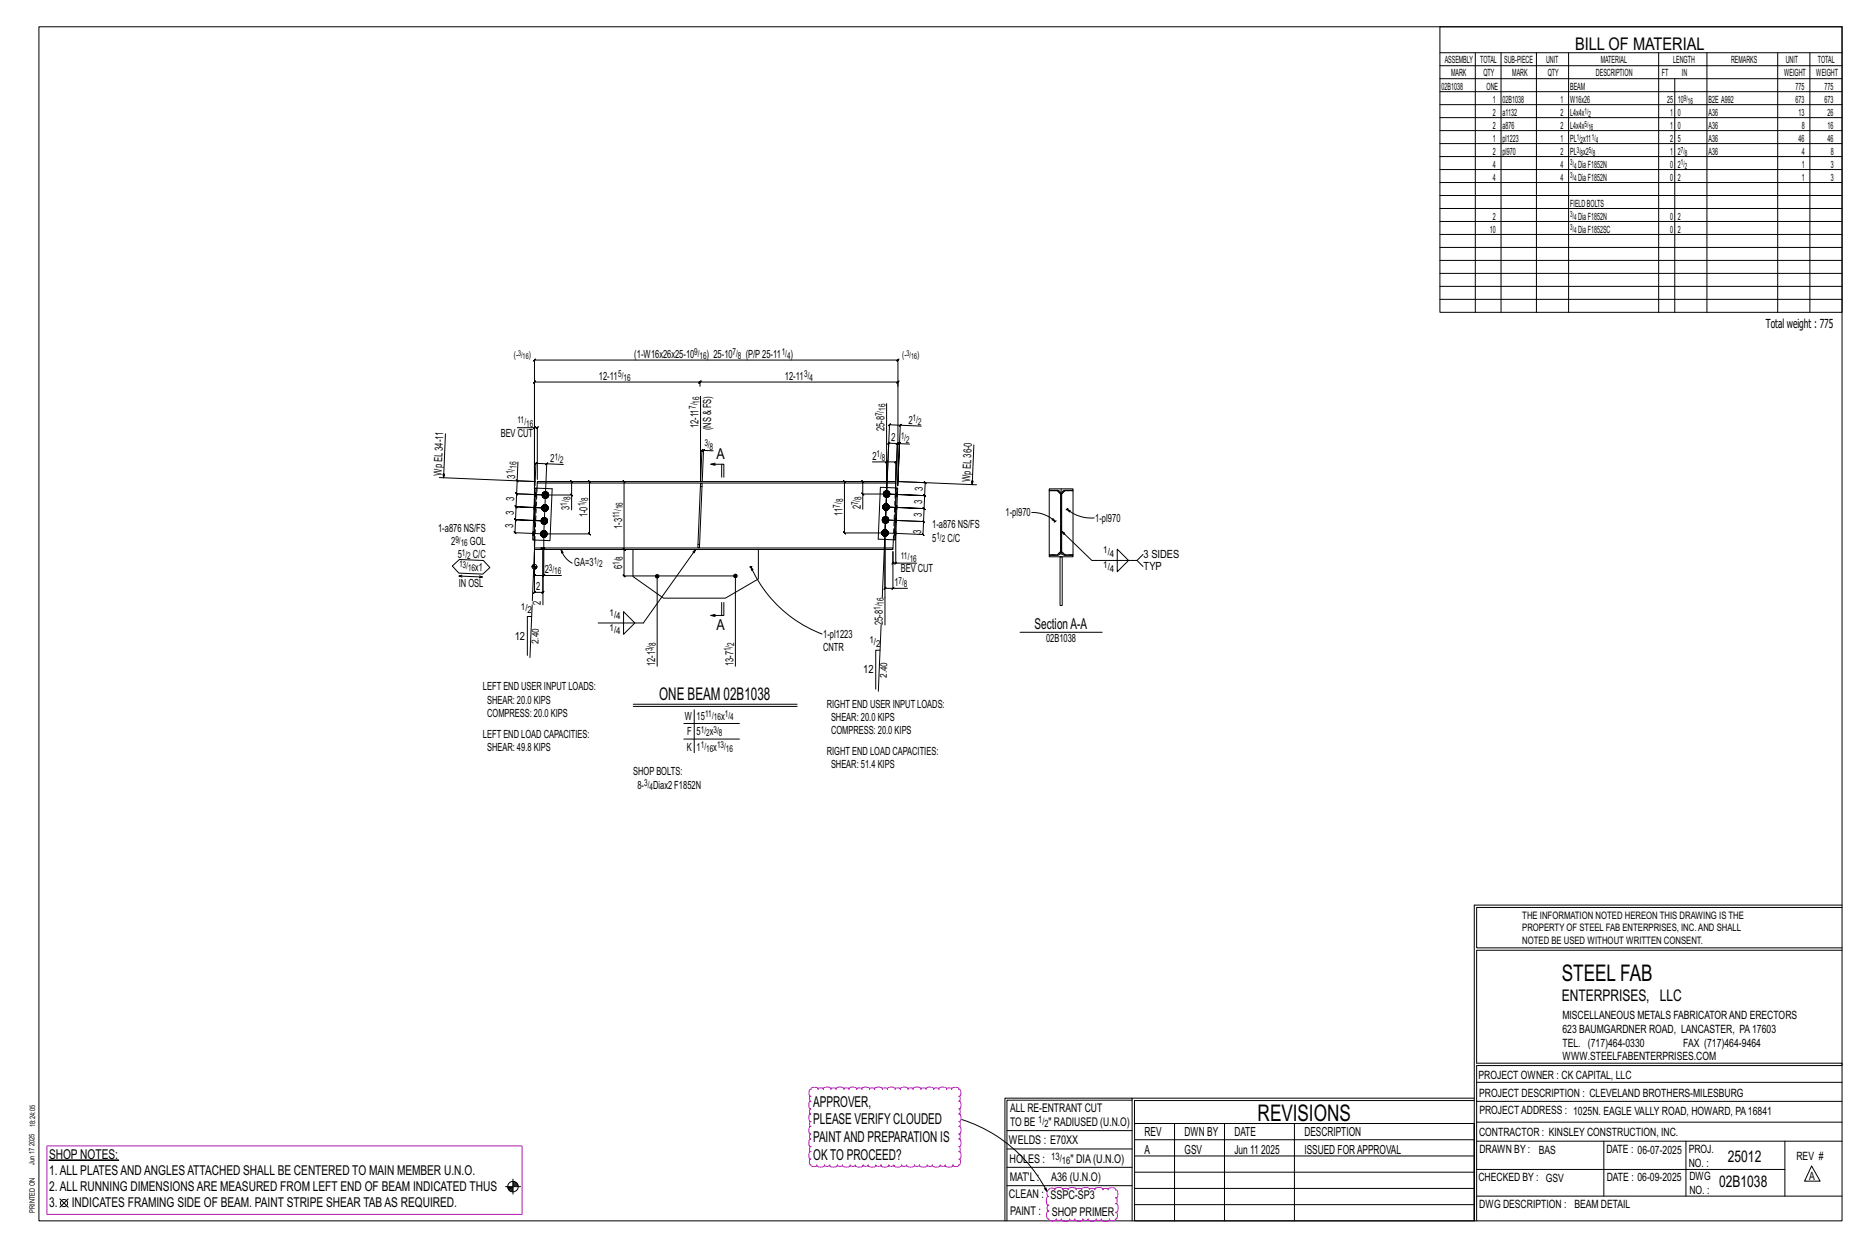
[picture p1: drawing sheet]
<svg xmlns="http://www.w3.org/2000/svg" width="914mm" height="610mm" viewBox="0 0 914 610" stroke-linecap="round" stroke-linejoin="round" font-family="sans-serif">
<g fill="#000" stroke="#000" stroke-width=".49">
<path d="M24 568h34z"/>
<circle cx="322" cy="282" r=".9"/>
<circle cx="360" cy="282" r=".9"/>
</g>
<g fill="none" stroke="#000" stroke-width=".49">
<path d="M19 13h883v584h-883zM705 13h197v140h-197zM705 26h197M705 32h197M705 39h197M722 26v127M735 26v127M752 26v127M768 26v127M812 26v127M820 39v114M836 26v127"/>
<path d="M870 26v127M886 26v127M705 45h197M705 51h197M705 58h197M705 64h197M705 70h197M705 77h197M705 83h197M705 89h197M705 96h197M705 102h197"/>
<path d="M705 108h197M705 115h197M705 121h197M705 127h197M705 134h197M705 140h197M705 146h197M343 187h97h-1l1-1v3M343 189v-3l-1 1h1h-81v-1l-1 1h1v81v-92l-1 1 1-1h178l-1 1 1-1v60M343 186l-1 1zM434 197v45v-16h-7M218 212l-1 22"/>
<path d="M253 209h9v59M262 209h1v1l1-1h-1v26M262 209l-1 1zM343 209v-15v41l1-15-1 1 1-1M440 218l1-1zM440 209l1-1zM440 217h-1h1h-1l-1 20 1-20h1h-1h-4l1-1-1 1-2 44v27l1-1-1 1h4M441 208h-6l1-1-1 1-2 53 19 1-1-1 1 1v-7l1 1-1-1-19-1 19 1 1 1-1-1v-6h1l-1-1v1l-18-1 18 1h1l-1-1v1l1-7v1l-1-1h1h-19h19v1l-1-1h1v-6v1l-1-1h1h-13M451 208h-10l-2 30 1-21h5M477 218l-1 19M253 235l1 1zM253 235v7l-1-1 1 1h27v7"/>
<path d="M254 226l-1 9 9 1-47-2M262 239l-1 25zM262 239h8l-1 26-8-1M263 236v3M263 236h175h-175zM267 227l1-1zM268 227h-6l1-1-1 1v11M276 227h-8l-2 34h23v1l-1-1h1v-25l-1-1 1 1h-25h16l-1-1 1 1v6M305 236v-1l1 1h-1v33v-1l1 1-1-1 1 1h-1v13v-1l1 1h-1h55v44M343 236h1l-2 32zM344 221l1-1zM349 221l-5-1v15"/>
<path d="M350 228l-2-1h6v6M350 227h-2M353 227v6M434 226h-1l1-1zM434 226h4l1-1-1 1v9M438 236v3M438 237v39h11M439 239l-1 25zM439 239l-8-1-1 26h8M440 236l38 1M514 239h11v1h-4l-1 1v29l1 2h4h-11h4l1-2v-29l-1-1h-4zM265 255h.1"/>
<path d="M265 254v1M265 249h1M265 248l1 1M265 256h1M265 242h1M266 254h-1v1v1l1-1M266 242h.1M266 260h-1M266 250h.1M266 249h-1M266 256h.1M266 248v-1l-1 2 1 1v-1"/>
<path d="M266 253l-1 1M266 243v1M266 242v1M266 249l1 1M266 242v-1l-1 1 1 1M266 256h1M266 247h.1M266 243l1 1M266 241h.1M266 253v1M266 254l1-1 1 1h-1M267 243l1 1"/>
<path d="M267 247l-1 1M267 248v-1h1l-1 1M267 260h-1M267 254l1 1M267 241h-1M267 241h1M267 242h-14l-1-1 1 1v6l-1-1 1 1 14 1-14-1-1-1 1 1-1 6 1 1-1-1 14 1-14-1 1 1-1-1v7v-1l1 1h-1h14v21h9M267 253l-1 1M267 248l1 1M267 256h1h-1h-1M267 241l2 1-1 1M267 255h1v1"/>
<path d="M267 249l1 1h-1M267 255v1M268 254h-1M268 241h-1M268 249v1M268 243v1l-1-1M268 249h-1M268 247v1M268 254v1M268 243h.1M268 242l-1 1M268 241v1"/>
<path d="M268 248v1M268 242h1M279 242l1 1zM422 241l1 1zM422 249v-7h12l-2 50M422 242v-6h1l-1-1v1h15h-24v-1l1 1h-1v25v-1l1 1h-1h20v45M432 254h.1M432 248h1M432 247l1 1M432 255l1 1M432 254v1M432 242h1"/>
<path d="M433 254l-1-1v1v1h1M433 241v1M433 259l-1 1M433 249h.1M433 248l-1 1M433 255v1M433 248v-1l-1 1 1 1v-1M433 253h-1M433 243h.1M433 242h.1M433 249l1 1M433 241l-1 1 1 1v-1"/>
<path d="M433 255l1 1M433 247h.1M433 260l1-1v1M433 242l1 1M433 249h1M433 240v1M433 253v1M433 253h1h1l-1 1M434 260l1 1M434 243h1M434 247h-1M434 247h1h-1"/>
<path d="M434 259l-1 1M434 253l1 1v1M434 240l-1 1M434 241l1-1v1M434 253h-1M434 247l1 1v1M434 255h1l-1 1-1-1M434 260h1h-1M434 241l2 1h-1M434 255h1M434 249h1h-1M434 254v1"/>
<path d="M435 253v1h-1M435 240l-1 1M435 248v1M435 242v1h-1M435 248l-1 1M435 247v1M435 254h.1M435 242v1M435 242l-1 1M435 241h.1M435 241l1 1M505 251a16 16 0 0 1 12 4"/>
<path d="M514 240h4l1 2-1-2h-4v32h4l1-2M514 240h.1M515 254l2 1-2-1zM517 255h-1M517 255h.1M520 260l14 14h23l3-3M521 240h.1M522 249l2 1h-1zM522 249a18 18 0 0 0 14 4M522 249h.1M523 249h-1M525 240h-4l-1 2 1-2h4v32h-4l-1-2"/>
<path d="M221 277l4-3h12l3 4-4 3-11-1zM260 277h3M261 277h.1M261 276v1M262 270v12h-1l1-1v1h4M262 269l-1 25M262 270v9M262 268h175v1h-175zM262 264v4M262 277v1M263 277v1M265 261h.1"/>
<path d="M265 269h.1M265 268h.1M265 262l1 1M265 261v1M265 261v-1v1v1M266 269v21v-1l-1 1h1h-4v-1l-1 1h1v-20M266 269v27M266 262l1 1M266 260h1M267 260l1 1v1M267 269h.1M267 268h.1"/>
<path d="M267 262v1l-1-1M267 262h1h-1M267 261v1M267 260l1 1h-1M268 261h.1M275 269l1 1-1 1zM275 269a11 11 0 0 0 5 7M310 269v13l15 11h30l16-10v-14M341 269l-26 36h-22M368 277l1 2h-1zM368 277a63 63 0 0 0 34 33M368 277h-1"/>
<path d="M368 277h.1M432 261h.1M432 260v1M432 262h1M432 260v1v1v-1M432 261l1 1M433 262h1M434 261v1h-1M434 261h1l-1 1M434 261v1M435 260v1M437 264v4"/>
<path d="M438 276l1-1zM438 276h-1l1-1-1 1v-6v18h7M519 272h1v24h-1zM547 269l5 5-5 6zM557 274l3 3M225 282h11l-1 1M226 281l-1 1h1M235 282h1M260 296l-1 26M266 282l1-1zM305 299l6 6-6 5zM322 282v44"/>
<path d="M353 295v6M354 295v6h-6l2 1M437 288l1-1zM260 302h-2v19M350 301h-2M431 318h-2v19M431 306l-1 32M499 309h41M310 345h80M310 346h80M335 354h27M340 347v21"/>
<path d="M335 362h27M722 443v154M722 443h180M902 444h-179v20h179M902 465h-179v55h179v1h-179v76M554 538h-61v59M554 537h168M722 538h-167v13M723 539h179M723 530h179M471 548a71 71 0 0 1 41 35M493 553h61"/>
<path d="M555 550h167v47h-167zM555 558h167M575 550v47M599 550v47M634 550v47M723 549h179M723 558h179M785 558v27M825 558v27M874 558v27M251 577v7M251 579h2"/>
<path d="M251 580h3M251 578h2M493 571h61M493 562h61M555 573h167M555 566h167M723 572h151M887 570l4 8h-8zM29 587l4 4M33 587l-4 4M247 581h8M249 581h2"/>
<path d="M249 582h2M250 583h1M492 597v-60h62v60M493 580h61M511 582l1-1v2zM555 589h167M555 581h167M723 585h179"/>
<circle cx="262" cy="277" r="1.2"/>
<circle cx="31" cy="589" r="1.8"/>
<circle cx="251" cy="581" r="2.6"/>
</g>
<path d="M397 532h3v1a1.5 1.5 0 0 1 3 0 2.1 2.1 0 0 1 4 0 1.4 1.4 0 0 1 2 0 2.1 2.1 0 0 1 4 0 1.5 1.5 0 0 1 3 0 2.1 2.1 0 0 1 3 0 1.5 1.5 0 0 1 3 0 2.1 2.1 0 0 1 4 0 1.4 1.4 0 0 1 2 0 2.1 2.1 0 0 1 4 0 1.4 1.4 0 0 1 2 0 2.1 2.1 0 0 1 4 0 1.5 1.5 0 0 1 3 0 2.1 2.1 0 0 1 3 0 1.5 1.5 0 0 1 3 0 2.1 2.1 0 0 1 4 0 1.4 1.4 0 0 1 2 0 2.1 2.1 0 0 1 4 0 1.5 1.5 0 0 1 3 0 2.1 2.1 0 0 1 3 0 1.5 1.5 0 0 1 3 0 2.3 2.3 0 0 1 4 0v2v1h-1l1 2-1 1h1v2v1l-1 1 1 1-1 1h1v2v1l-1 1 1 1-1 1h1v2v2h-1l1 1-1 1h1v2v2h-1l1 1-1 1 1 1v1v2a2.1 2.1 0 0 1-1 3 2.1 2.1 0 0 1-3 0 2.1 2.1 0 0 1-3 0 1.5 1.5 0 0 1-3 0 2.1 2.1 0 0 1-4 0 1.4 1.4 0 0 1-2 0 2.1 2.1 0 0 1-4 0 1.4 1.4 0 0 1-2 0 2.1 2.1 0 0 1-4 0 1.5 1.5 0 0 1-3 0 2.1 2.1 0 0 1-3 0 1.5 1.5 0 0 1-3 0 2.1 2.1 0 0 1-4 0 1.4 1.4 0 0 1-2 0 2.1 2.1 0 0 1-4 0 1.5 1.5 0 0 1-3 0 2.1 2.1 0 0 1-3 0 1.5 1.5 0 0 1-3 0 2.1 2.1 0 0 1-4 0 1.4 1.4 0 0 1-2 0 2.1 2.1 0 0 1-4 0 1.4 1.4 0 0 1-2 0 2.1 2.1 0 0 1-4 0 2 2 0 0 1-3 0 2 2 0 0 1 0-3 2.1 2.1 0 0 1 0-4 1.4 1.4 0 0 1 0-2 2.1 2.1 0 0 1 0-4 1.4 1.4 0 0 1 0-2 2.1 2.1 0 0 1 0-4 1.4 1.4 0 0 1 0-2 2.1 2.1 0 0 1 0-4 1.4 1.4 0 0 1 0-2 2.1 2.1 0 0 1 0-4 1.5 1.5 0 0 1 0-3 2.2 2.2 0 0 1 0-3zM23 561h233v33h-233zM513 582a2.2 2.2 0 0 1 3 0 2.2 2.2 0 0 1 4 0 1.5 1.5 0 0 1 3 0 2.2 2.2 0 0 1 4 0 1.5 1.5 0 0 1 2 0 2.2 2.2 0 0 1 4 0 1.5 1.5 0 0 1 3 0 2.2 2.2 0 0 1 4 0 1.5 1.5 0 0 1 2 0 2.4 2.4 0 0 1 4 0l1 2v2h-1a1.6 1.6 0 0 1 0 3 2.4 2.4 0 0 1 0 4 2.2 2.2 0 0 1 0 3 2.2 2.2 0 0 1-3 0 2.2 2.2 0 0 1-4 0 1.5 1.5 0 0 1-2 0 2.2 2.2 0 0 1-4 0 1.5 1.5 0 0 1-3 0 2.2 2.2 0 0 1-4 0 1.5 1.5 0 0 1-2 0 2.2 2.2 0 0 1-4 0 1.5 1.5 0 0 1-3 0 2.4 2.4 0 0 1-4 0l-1-2 1-1v-1a1.6 1.6 0 0 1 0-2 2.5 2.5 0 0 1 0-5z" fill="none" stroke="#f0f" stroke-width=".5"/>
<g fill="none" stroke="#000" stroke-width=".49" stroke-dasharray="2 1.4">
<path d="M263 239l-1 25M343 238h1M261 255l1 1zM261 255h.1M261 255h1M261 254h1M261 249h1zM261 249h.1M261 249h1M261 248h1M262 243h.1M262 242v1"/>
<path d="M262 242h.1M262 241h.1M262 255h-1h1M262 249l-1-1 1 1M265 255h.1M265 255l1-1-1 1 1 1-1-1M265 254v1zM265 255v1zM265 254v1M265 249h.1M265 249l1-2-1 2 1 1-1-1h1M265 248v1z"/>
<path d="M265 249l1 1zM265 249h1M265 248l1 1M265 254h.1M265 256h1zM265 254l1-1zM265 256h1M265 254l1-1M265 242l1 1zM265 260h2zM265 242l1-1-1 1 1 2-1-2h1M266 255v1"/>
<path d="M266 254h.1M266 242h-1zM266 243h.1M266 260h.1M266 243v-1M266 242h.1M266 247l-1 1zM266 250h.1M266 247h.1M266 255h.1M266 256h1zM266 254h1z"/>
<path d="M266 254h-1v1v-1v1v1v-1v1h1M266 254v1zM266 255v1zM266 249h.1M266 248h.1M266 256h.1M266 253h.1M266 241v1zM266 243v1zM266 241h.1M266 243v1M266 250h1z"/>
<path d="M266 247h1zM266 248v-1l-1 2v-1v1l1 1-1-1 1 1v-1M266 248v1zM266 243h1M266 242l1-1M266 260h1h-1h1zM266 260h1zM266 242v1zM266 244h2zM266 241h2zM266 241l-1 1h1v1M266 243h1z"/>
<path d="M266 242l1-1zM266 249l1 1h-1h1h-1zM266 249h1zM266 248h1zM266 244h1zM266 241h1zM266 253v1M266 256h1M266 253h1h-1h1v1zM266 253h1zM267 243v1h-1h1h-1zM267 243h.1"/>
<path d="M267 241h.1M267 247h-1h1h-1l1 1M267 250h.1M267 249h.1M267 248h.1M267 247v1zM267 247h.1M267 260h.1M267 256h.1M267 256v-1zM267 254h.1M267 260l1 1z"/>
<path d="M267 241h-1h1h-1h1M267 244h1zM267 244h1M267 243l1 1M267 241h1h-1h1h-1zM267 241h1zM267 256h1zM267 256h1M267 253l1 1zM267 253l1 1M267 254v1zM267 254l1 1z"/>
<path d="M267 255h.1M267 250h1zM267 250h1M267 247h1zM267 247h1M267 243h1M267 243h1zM267 241l1 1zM267 241h1M267 255h1v1M267 254h1M267 248l1 1z"/>
<path d="M267 247l1 2zM268 249h-1zM268 256l-1-1M268 254h-1l1 1M268 244v-1zM268 244v-1M268 241h.1M268 254h.1M268 249v1M268 248v-1M268 242h.1M268 241l1 1z"/>
<path d="M268 242v1zM268 250v-1M268 247l-1 1 1 1M268 247v1zM268 254v1zM268 254v1M268 255v1zM268 243h.1M268 242v-1M268 255l-1 1zM268 255h.1M268 243v-1"/>
<path d="M268 241v2M268 241v1zM268 248v1zM268 248v1M268 249v1zM268 249l-1 1zM268 249h.1M268 242h1zM268 242h1M269 242l-1 2zM269 242l-1 1zM432 254v1z"/>
<path d="M432 254l1-1-1 1 1 2-1-2M432 254h.1M432 255v1zM432 255v-1M432 260h.1M432 260l1-1zM432 260l1-1M432 248v1zM432 248l1-1-1 1 1 1-1-1h1M432 247v1zM432 249h1zM432 249l1-1"/>
<path d="M432 247l1 1M432 253v1zM432 256h1zM432 253h1zM432 255l1 1zM432 255l1 1M432 253h1M432 242h1zM432 259h2zM432 242l1-2-1 2 1 1-1-1h1M433 255h.1M433 254v-1"/>
<path d="M433 241l-1 1zM433 242v1zM433 259h.1M433 242h.1M433 241v1M433 247h-1zM433 249v1zM433 247h.1M433 249h.1M433 254v1zM433 256h1zM433 253h1z"/>
<path d="M433 254l-1-1v1v1h1M433 254h.1M433 248v1M433 248v-1M433 256h.1M433 253h.1M433 241h.1M433 243h.1M433 241v-1zM433 241v-1M433 248h.1M433 249h1z"/>
<path d="M433 247h1zM433 247l-1 1v-1v2h1h-1h1M433 248v1zM433 248v-1zM433 242l1 1M433 241h1M433 255v1zM433 250h1zM433 247l1-1zM433 259v1M433 260h1zM433 259h1h-1h1v1z"/>
<path d="M433 259h1zM433 243h2zM433 240h2zM433 241l-1 1 1-1v1v1v-1v1v-1M433 241v1zM433 242h1zM433 241h1zM433 249l1 1-1-1 1 1-1-1zM433 243h1zM433 240h1zM433 256h1M433 255l1 1"/>
<path d="M433 255h1zM433 254h1zM433 253h1h-1h1zM434 260h.1M434 243h-1h1h-1zM434 242h.1M434 241h.1M434 247h-1h1h-1h1M434 250h.1M434 250v-1zM434 250v-1M434 249h.1"/>
<path d="M434 247h.1M434 246v1zM434 259v1zM434 259v1M434 255h.1M434 254h.1M434 253v1M434 259l1 2zM434 240h-1h1h-1l1 1M434 243h1zM434 243h1M434 240h1h-1h1l-1 1z"/>
<path d="M434 240h1zM434 256l1-1zM434 256l1-1M434 253h1zM434 253h1M434 256h1zM434 249v-1zM434 247v1zM434 253l1 1zM434 254v1zM434 260l1 1M434 249h1z"/>
<path d="M434 249h1M434 247h1zM434 247h1M434 260h1zM434 250l1-1zM434 243l1-1M434 242h1zM434 241h1zM434 241h1M434 255h1M434 254h1v-1M434 248h1z"/>
<path d="M434 247l1 1zM435 248h-1zM435 255l-1-1M435 253l-1 1 1 1M435 243h.1M435 240v1zM435 240v1M435 253v1zM435 248v1M435 248v-1M435 241v1zM435 240l1 2z"/>
<path d="M435 242h.1M435 249v-1M435 247h-1l1 2M435 247h.1M435 254h.1M435 255v1zM435 242v1M435 241h.1M435 254l-1 2zM435 254v1zM435 243v-1M435 241v1"/>
<path d="M435 247v1zM435 247v1M435 249h.1M435 248l-1 1zM435 248v1zM435 241l1 1zM435 241l1 1M435 242v1zM436 242l-1 1zM436 242h-1zM438 254l1 1-1-1M438 254h1z"/>
<path d="M438 248h1h-1M438 247h1zM439 242v-1M439 241h.1M439 255h-1M439 254h-1M439 254h.1M439 249h-1M439 248h-1M439 248l-1-1M439 247v1M439 243h.1"/>
<path d="M439 242h.1M261 262h1zM261 262h.1M261 261l1 1M261 261h1M261 260h1M262 261h-1l1 1M265 261v1zM265 261v-1v1v2v-2M265 261h.1M265 262h.1M265 262v-1"/>
<path d="M265 268v1M265 268h.1M265 269h.1M265 260v1zM265 262l1 1zM265 260h1zM265 262l1 1M265 260h1M265 269v-1M265 262h1M265 261l1-1M265 263h2z"/>
<path d="M265 268l1 1zM265 260v1v1M265 262h1zM265 261h1zM266 263h.1M266 269v-1M266 268h.1M266 262v1zM266 262h.1M266 261v-1zM266 269l1-1M266 263h1z"/>
<path d="M266 263h1M266 262l1 1M266 262h1zM266 260l1 1zM267 262h.1M267 261h.1M267 269v-1M267 269h.1M267 263v-1zM267 263v-1M267 261v1zM267 262h1h-1"/>
<path d="M267 261h1l-1-1M267 262v-1M267 260l1 2M268 261h.1M268 262h-1zM268 261l-1 2zM268 261v1zM342 266h.1M432 261h.1M432 261v-2v2v1v-1M432 260v1zM432 261v1z"/>
<path d="M432 260v1M432 262h1zM432 262h1M432 261l1 1M432 260h1M432 261h1zM432 262h2zM432 260v1v-1v1v1v-1v1v-1M433 260l-1 1zM433 261h.1M433 260h.1M433 262h.1"/>
<path d="M433 261v1zM433 262h1zM433 262h1M433 262l1-1zM434 262v-1M434 261h.1M434 262h.1M434 260v1zM434 261h1l-1 1M434 260h1h-1M435 260v1zM435 260v1"/>
<path d="M435 261l-1 1zM435 261h.1M437 264l1-25M438 261v-1M438 260h1zM438 262h.1M438 261h.1M439 261l-1-1M439 260h.1M518 271v1M519 270l-1 1h-4M521 272v-1"/>
<path d="M525 271h-4l-1-1"/>
</g>
<path d="M519 239v33" fill="none" stroke="#000" stroke-width=".49" stroke-dasharray="5.8 1 1 1"/>
<g font-size="11.2">
<text x="764" y="480">STEEL FAB</text>
<text x="616" y="548">REVISIONS</text>
</g>
<g font-size="8.6">
<text x="771" y="24">BILL OF MATERIAL</text>
<text x="323" y="343">ONE BEAM 02B1038</text>
</g>
<g font-size="7.9">
<text x="765" y="490">ENTERPRISES, LLC</text>
<text x="846" y="569">25012</text>
<text x="842" y="581">02B1038</text>
</g>
<g font-size="7.3">
<text x="351" y="225">A</text>
<text x="351" y="308">A</text>
<text x="506" y="308">SectionA-A</text>
<text x="398" y="541">APPROVER,</text>
<text x="398" y="550">PLEASE VERIFYCLOUDED</text>
<text x="398" y="559">PAINTAND PREPARATION IS</text>
<text x="398" y="568">OKTO PROCEED?</text>
</g>
<g font-size="6.6">
<text x="24" y="567">SHOP NOTES:</text>
<text x="24" y="575">1.ALL PLATESANDANGLESATTACHED SHALL BE CENTERED TO MAIN MEMBER U.N.O.</text>
<text x="24" y="583">2.ALL RUNNING DIMENSIONSARE MEASURED FROM LEFT END OF BEAM INDICATED THUS</text>
<text x="24" y="591">3.</text>
<text x="35" y="591">INDICATES FRAMING SIDE OF BEAM. PAINT STRIPE SHEAR TABAS REQUIRED.</text>
</g>
<g font-size="6.1">
<text x="864" y="161">Total weight : 775</text>
<text x="560" y="556">REV</text>
<text x="580" y="556">DWN BY</text>
<text x="604" y="556">DATE</text>
<text x="639" y="556">DESCRIPTION</text>
<text x="560" y="564">A</text>
<text x="580" y="564">GSV</text>
<text x="604" y="564">Jun 11</text>
<text x="617" y="564">2025</text>
<text x="639" y="564">ISSUED FORAPPROVAL</text>
</g>
<g font-size="5.9">
<text x="494" y="560">WELDS : E70XX</text>
<text x="494" y="569">HOLES :</text>
<text x="524" y="569">&quot; DIA(U.N.O)</text>
<text x="494" y="578">MAT'L :</text>
<text x="515" y="578">A36 (U.N.O)</text>
<text x="494" y="586">CLEAN : SSPC-SP3</text>
<text x="495" y="595">PAINT :</text>
<text x="515" y="595">SHOP PRIMER</text>
</g>
<g font-size="5.8">
<text x="494" y="544">ALL RE-ENTRANT CUT</text>
<text x="494" y="551">TO BE</text>
<text x="513" y="551">&quot; RADIUSED (U.N.O)</text>
</g>
<g font-size="5.6">
<text x="765" y="499">MISCELLANEOUS METALS FABRICATORAND ERECTORS</text>
<text x="765" y="505">623 BAUMGARDNER ROAD, LANCASTER, PA17603</text>
<text x="765" y="512">TEL. (717)464-0330</text>
<text x="824" y="512">FAX (717)464-9464</text>
<text x="765" y="519">WWW.STEELFABENTERPRISES.COM</text>
<text x="724" y="528">PROJECT OWNER : CK CAPITAL, LLC</text>
<text x="724" y="537">PROJECT DESCRIPTION : CLEVELAND BROTHERS-MILESBURG</text>
<text x="724" y="545">PROJECTADDRESS : 1025N. EAGLE VALLY ROAD, HOWARD, PA16841</text>
<text x="724" y="556">CONTRACTOR : KINSLEY CONSTRUCTION, INC.</text>
<text x="724" y="564">DRAWN BY :</text>
<text x="753" y="564">BAS</text>
<text x="786" y="564">DATE : 06-07-2025</text>
<text x="827" y="564">PROJ.</text>
<text x="879" y="568">REV #</text>
<text x="827" y="571">NO. :</text>
<text x="724" y="578">CHECKED BY : GSV</text>
<text x="787" y="578">DATE : 06-09-2025</text>
<text x="827" y="578">DWG</text>
<text x="886" y="578">A</text>
<text x="827" y="584">NO. :</text>
<text x="724" y="591">DWG DESCRIPTION : BEAM DETAIL</text>
</g>
<g font-size="5.5">
<text x="311" y="175">(1-W16x26x25-10</text>
<text x="346" y="175">) 25-10</text>
<text x="365" y="175">(P/P25-11</text>
<text x="387" y="175">)</text>
<text x="293" y="186">12-11</text>
<text x="384" y="186">12-11</text>
<text x="342" y="209" transform="rotate(-90 342 209)">12-11</text>
<text x="445" y="207" transform="rotate(2 445 207)">2</text>
<text x="245" y="214">BEV CUT</text>
<text x="348" y="211" transform="rotate(-90 348 211)">(NS &amp; FS)</text>
<text x="433" y="211" transform="rotate(-90 433 211)">25-8</text>
<text x="436" y="216" transform="rotate(2 436 216)">2</text>
<text x="269" y="226" transform="rotate(2 269 226)">2</text>
<text x="427" y="225">2</text>
<text x="216" y="233" transform="rotate(-88 216 233)">WpEL34-11</text>
<text x="252" y="234" transform="rotate(-88 252 234)">3</text>
<text x="475" y="236" transform="rotate(-88 475 236)">WpEL36-0</text>
<text x="252" y="245" transform="rotate(-88 252 245)">3</text>
<text x="452" y="240" transform="rotate(-88 452 240)">3</text>
<text x="279" y="249" transform="rotate(-90 279 249)">3</text>
<text x="421" y="249" transform="rotate(-90 421 249)">2</text>
<text x="451" y="247" transform="rotate(-88 451 247)">3</text>
<text x="251" y="252" transform="rotate(-88 251 252)">3</text>
<text x="288" y="253" transform="rotate(-90 288 253)">1-0</text>
<text x="412" y="252" transform="rotate(-90 412 252)">11</text>
<text x="451" y="253" transform="rotate(-88 451 253)">3</text>
<text x="492" y="253">1-pl970</text>
<text x="536" y="255">1-pl970</text>
<text x="214" y="260">1-a876 NS/FS</text>
<text x="251" y="258" transform="rotate(-88 251 258)">3</text>
<text x="304" y="259" transform="rotate(-90 304 259)">1-3</text>
<text x="451" y="261" transform="rotate(-88 451 261)">3</text>
<text x="456" y="258">1-a876 NS/FS</text>
<text x="221" y="267">2</text>
<text x="230" y="267">GOL</text>
<text x="456" y="265">5</text>
<text x="464" y="265">C/C</text>
<text x="224" y="273">5</text>
<text x="231" y="273">C/C</text>
<text x="560" y="273">3 SIDES</text>
<text x="233" y="279" transform="rotate(2 233 279)">x1</text>
<text x="267" y="281">2</text>
<text x="281" y="277">GA=3</text>
<text x="304" y="279" transform="rotate(-90 304 279)">6</text>
<text x="441" y="280">BEV CUT</text>
<text x="560" y="279">TYP</text>
<text x="225" y="287">IN OSL</text>
<text x="438" y="287">1</text>
<text x="262" y="289">2</text>
<text x="265" y="296" transform="rotate(-90 265 296)">2</text>
<text x="432" y="306" transform="rotate(-90 432 306)">25-8</text>
<text x="252" y="313">12</text>
<text x="403" y="312">1-pl1223</text>
<text x="512" y="314">02B1038</text>
<text x="403" y="319">CNTR</text>
<text x="321" y="326" transform="rotate(-90 321 326)">12-1</text>
<text x="359" y="326" transform="rotate(-90 359 326)">13-7</text>
<text x="422" y="329">12</text>
<text x="236" y="338">LEFT END USER INPUT LOADS:</text>
<text x="238" y="344">SHEAR: 20.0 KIPS</text>
<text x="405" y="346">RIGHT END USER INPUT LOADS:</text>
<text x="238" y="351">COMPRESS: 20.0 KIPS</text>
<text x="335" y="352">W</text>
<text x="341" y="352">15</text>
<text x="353" y="352">x</text>
<text x="407" y="353">SHEAR: 20.0 KIPS</text>
<text x="336" y="360">F</text>
<text x="341" y="360">5</text>
<text x="347" y="360">x</text>
<text x="407" y="359">COMPRESS: 20.0 KIPS</text>
<text x="236" y="361">LEFT END LOAD CAPACITIES:</text>
<text x="238" y="367">SHEAR: 49.8 KIPS</text>
<text x="336" y="367">K</text>
<text x="341" y="367">1</text>
<text x="349" y="367">x</text>
<text x="405" y="369">RIGHT END LOAD CAPACITIES:</text>
<text x="407" y="376">SHEAR: 51.4 KIPS</text>
<text x="310" y="379">SHOPBOLTS:</text>
<text x="312" y="386">8-</text>
<text x="320" y="386">Diax2 F1852N</text>
</g>
<g font-size="5">
<text x="745" y="450">THE INFORMATION NOTED HEREON THIS DRAWING IS THE</text>
<text x="745" y="456">PROPERTY OF STEEL FAB ENTERPRISES, INC.AND SHALL</text>
<text x="745" y="462">NOTED BE USED WITHOUT WRITTEN CONSENT.</text>
<text x="508" y="550">1/</text>
<text x="511" y="551">2</text>
<text x="515" y="568">13/</text>
<text x="520" y="570">16</text>
</g>
<g font-size="4.9">
<text x="707" y="31">ASSEMBLY</text>
<text x="725" y="31">TOTAL</text>
<text x="736" y="31">SUB-PIECE</text>
<text x="757" y="31">UNIT</text>
<text x="784" y="31">MATERIAL</text>
<text x="819" y="31">LENGTH</text>
<text x="847" y="31">REMARKS</text>
<text x="874" y="31">UNIT</text>
<text x="890" y="31">TOTAL</text>
<text x="710" y="37">MARK</text>
<text x="726" y="37">QTY</text>
<text x="740" y="37">MARK</text>
<text x="758" y="37">QTY</text>
<text x="781" y="37">DESCRIPTION</text>
<text x="814" y="37">FT</text>
<text x="823" y="37">IN</text>
<text x="873" y="37">WEIGHT</text>
<text x="889" y="37">WEIGHT</text>
<text x="706" y="44">02B1038</text>
<text x="728" y="44">ONE</text>
<text x="769" y="44">BEAM</text>
<text x="879" y="44">775</text>
<text x="893" y="44">775</text>
<text x="731" y="50">1</text>
<text x="736" y="50">02B1038</text>
<text x="764" y="50">1</text>
<text x="769" y="50">W16x26</text>
<text x="816" y="50">25</text>
<text x="821" y="50">10</text>
<text x="836" y="50">B2E A992</text>
<text x="879" y="50">673</text>
<text x="893" y="50">673</text>
<text x="731" y="57">2</text>
<text x="736" y="57">a1132</text>
<text x="764" y="57">2</text>
<text x="769" y="57">L4x4x</text>
<text x="818" y="57">1</text>
<text x="821" y="57">0</text>
<text x="836" y="57">A36</text>
<text x="880" y="57">13</text>
<text x="895" y="57">26</text>
<text x="731" y="63">2</text>
<text x="736" y="63">a876</text>
<text x="764" y="63">2</text>
<text x="769" y="63">L4x4x</text>
<text x="818" y="63">1</text>
<text x="821" y="63">0</text>
<text x="836" y="63">A36</text>
<text x="882" y="63">8</text>
<text x="895" y="63">16</text>
<text x="731" y="69">1</text>
<text x="736" y="69">pl1223</text>
<text x="764" y="69">1</text>
<text x="769" y="69">PL x11</text>
<text x="818" y="69">2</text>
<text x="821" y="69">5</text>
<text x="836" y="69">A36</text>
<text x="880" y="69">46</text>
<text x="895" y="69">46</text>
<text x="731" y="76">2</text>
<text x="736" y="76">pl970</text>
<text x="764" y="76">2</text>
<text x="769" y="76">PL x2</text>
<text x="818" y="76">1</text>
<text x="821" y="76">2</text>
<text x="836" y="76">A36</text>
<text x="882" y="76">4</text>
<text x="896" y="76">8</text>
<text x="731" y="82">4</text>
<text x="764" y="82">4</text>
<text x="772" y="82">DiaF1852N</text>
<text x="818" y="82">0</text>
<text x="821" y="82">2</text>
<text x="882" y="82">1</text>
<text x="896" y="82">3</text>
<text x="731" y="88">4</text>
<text x="764" y="88">4</text>
<text x="772" y="88">DiaF1852N</text>
<text x="818" y="88">0</text>
<text x="821" y="88">2</text>
<text x="882" y="88">1</text>
<text x="896" y="88">3</text>
<text x="769" y="101">FIELDBOLTS</text>
<text x="731" y="107">2</text>
<text x="772" y="107">DiaF1852N</text>
<text x="818" y="107">0</text>
<text x="821" y="107">2</text>
<text x="729" y="114">10</text>
<text x="772" y="114">DiaF1852SC</text>
<text x="818" y="114">0</text>
<text x="821" y="114">2</text>
</g>
<g font-size="4.7">
<text x="340" y="174">9/</text>
<text x="359" y="174">7/</text>
<text x="383" y="174">1/</text>
<text x="252" y="175">(-</text>
<text x="259" y="175">)</text>
<text x="342" y="176">16</text>
<text x="361" y="176">8</text>
<text x="385" y="176">4</text>
<text x="442" y="175">(-</text>
<text x="449" y="175">)</text>
<text x="303" y="185">5/</text>
<text x="394" y="185">3/</text>
<text x="305" y="186">16</text>
<text x="396" y="186">4</text>
<text x="342" y="197" transform="rotate(-90 342 197)">16</text>
<text x="341" y="200" transform="rotate(-90 341 200)">7/</text>
<text x="432" y="204" transform="rotate(-90 432 204)">7/</text>
<text x="433" y="201" transform="rotate(-90 433 201)">16</text>
<text x="253" y="207">11/</text>
<text x="258" y="209">16</text>
<text x="447" y="206" transform="rotate(2 447 206)">1/</text>
<text x="449" y="208" transform="rotate(2 449 208)">2</text>
<text x="441" y="215" transform="rotate(2 441 215)">1/</text>
<text x="345" y="218" transform="rotate(2 345 218)">3/</text>
<text x="347" y="220" transform="rotate(2 347 220)">8</text>
<text x="443" y="217" transform="rotate(2 443 217)">2</text>
<text x="271" y="225" transform="rotate(2 271 225)">1/</text>
<text x="274" y="227" transform="rotate(2 274 227)">2</text>
<text x="429" y="224">1/</text>
<text x="432" y="225">8</text>
<text x="251" y="232" transform="rotate(-88 251 232)">1/</text>
<text x="253" y="229" transform="rotate(-88 253 229)">16</text>
<text x="279" y="245" transform="rotate(-90 279 245)">8</text>
<text x="288" y="245" transform="rotate(-90 288 245)">8</text>
<text x="413" y="246" transform="rotate(-90 413 246)">8</text>
<text x="422" y="245" transform="rotate(-90 422 245)">8</text>
<text x="278" y="247" transform="rotate(-90 278 247)">1/</text>
<text x="286" y="248" transform="rotate(-90 286 248)">1/</text>
<text x="305" y="249" transform="rotate(-90 305 249)">16</text>
<text x="411" y="248" transform="rotate(-90 411 248)">7/</text>
<text x="420" y="247" transform="rotate(-90 420 247)">7/</text>
<text x="303" y="253" transform="rotate(-90 303 253)">11/</text>
<text x="458" y="264">1/</text>
<text x="223" y="265">9/</text>
<text x="226" y="267">16</text>
<text x="461" y="265">2</text>
<text x="226" y="272">1/</text>
<text x="229" y="274">2</text>
<text x="291" y="276">1/</text>
<text x="305" y="274" transform="rotate(-90 305 274)">8</text>
<text x="441" y="273">11/</text>
<text x="445" y="275">16</text>
<text x="540" y="271">1/</text>
<text x="543" y="272">4</text>
<text x="225" y="278" transform="rotate(2 225 278)">13/</text>
<text x="229" y="279" transform="rotate(2 229 279)">16</text>
<text x="269" y="279">3/</text>
<text x="271" y="281">16</text>
<text x="293" y="278">2</text>
<text x="303" y="276" transform="rotate(-90 303 276)">1/</text>
<text x="540" y="278">1/</text>
<text x="543" y="280">4</text>
<text x="440" y="286">7/</text>
<text x="442" y="287">8</text>
<text x="255" y="298">1/</text>
<text x="258" y="300">2</text>
<text x="431" y="298" transform="rotate(-90 431 298)">1/</text>
<text x="433" y="296" transform="rotate(-90 433 296)">16</text>
<text x="298" y="301">1/</text>
<text x="302" y="303">4</text>
<text x="298" y="309">1/</text>
<text x="302" y="310">4</text>
<text x="264" y="315" transform="rotate(-88 264 315)">2.40</text>
<text x="321" y="316" transform="rotate(-90 321 316)">8</text>
<text x="359" y="316" transform="rotate(-90 359 316)">2</text>
<text x="426" y="315">1/</text>
<text x="429" y="316">2</text>
<text x="319" y="319" transform="rotate(-90 319 319)">3/</text>
<text x="358" y="319" transform="rotate(-90 358 319)">1/</text>
<text x="434" y="332" transform="rotate(-88 434 332)">2.40</text>
<text x="345" y="351">11/</text>
<text x="349" y="352">16</text>
<text x="355" y="351">1/</text>
<text x="357" y="352">4</text>
<text x="343" y="358">1/</text>
<text x="349" y="358">3/</text>
<text x="346" y="360">2</text>
<text x="352" y="360">8</text>
<text x="343" y="366">1/</text>
<text x="346" y="368">16</text>
<text x="351" y="366">13/</text>
<text x="355" y="368">16</text>
<text x="315" y="385">3/</text>
<text x="318" y="386">4</text>
</g>
<g font-size="4.2">
<text x="824" y="49">9/</text>
<text x="826" y="51">16</text>
<text x="776" y="56">1/</text>
<text x="778" y="57">2</text>
<text x="776" y="62">5/</text>
<text x="778" y="63">16</text>
<text x="772" y="68">1/</text>
<text x="774" y="70">2</text>
<text x="779" y="68">1/</text>
<text x="781" y="70">4</text>
<text x="772" y="75">3/</text>
<text x="774" y="76">8</text>
<text x="778" y="75">5/</text>
<text x="780" y="76">8</text>
<text x="823" y="75">7/</text>
<text x="825" y="76">8</text>
<text x="769" y="81">3/</text>
<text x="770" y="82">4</text>
<text x="823" y="81">1/</text>
<text x="825" y="82">2</text>
<text x="769" y="87">3/</text>
<text x="770" y="89">4</text>
<text x="769" y="106">3/</text>
<text x="770" y="108">4</text>
<text x="769" y="113">3/</text>
<text x="770" y="114">4</text>
</g>
<g font-size="4">
<text x="254" y="174">3/</text>
<text x="256" y="176">16</text>
<text x="444" y="174">3/</text>
<text x="446" y="176">16</text>
</g>
<g font-size="3.7">
<text x="17" y="551" transform="rotate(-90 17 551)">18:24:05</text>
<text x="17" y="561" transform="rotate(-90 17 561)">2025</text>
<text x="17" y="570" transform="rotate(-90 17 570)">Jun 17</text>
<text x="17" y="593" transform="rotate(-90 17 593)">PRINTED ON</text>
</g>
</svg>
